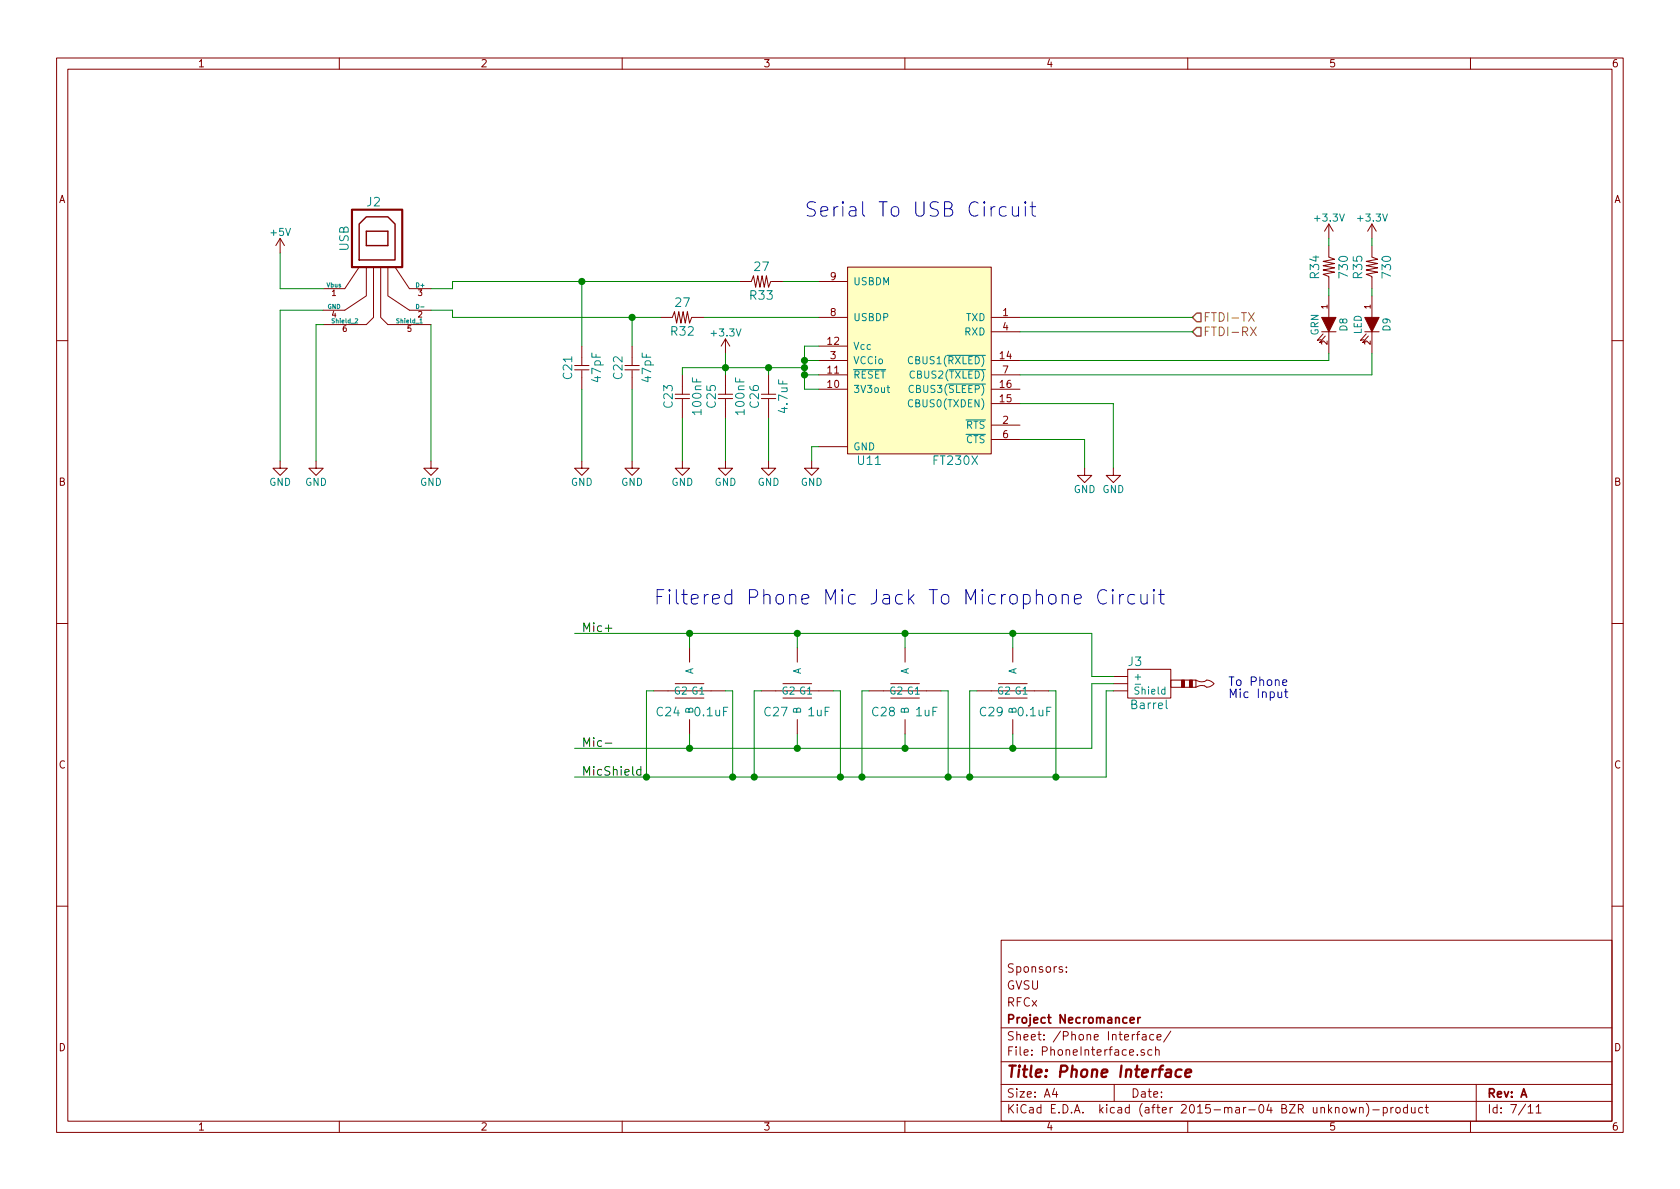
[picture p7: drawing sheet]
<svg xmlns="http://www.w3.org/2000/svg" width="297mm" height="210mm" viewBox="0 0 297 210" stroke-linecap="round" stroke-linejoin="round" font-family="sans-serif">
<g fill="none" stroke="#840000" stroke-width=".18">
<path d="M10 10.3h277v189.9h-277zM12 12.2h273v186.1h-273zM60 10.3v1.9M110 10.3v1.9M160 10.3v1.9M210 10.3v1.9M260 10.3v1.9M234.9 39.6v2.6M234.9 39.6l-.7 1.3M234.9 39.6l.8 1.3M242.6 39.6v2.6M242.6 39.6l-.8 1.3"/>
<path d="M242.6 39.6l.7 1.3M49.5 42.2l-.7 1.2M49.5 42.2v2.5M49.5 42.2l.8 1.2M63.5 47.2l-2.5 3.8h-3.9M64.8 40.9h.1M64.8 47.2v5.1l-3.8 2.6h-3.9M66 47.2v8.9l-1.2 1.3h-7.7M67.3 47.2v8.9l1.3 1.3h7.6M68.6 47.2v5.1l3.8 2.6h3.8M69.8 47.2l2.6 3.8h3.8M116.8 56.1h2.1l.4-1 .3 2 .4-2 .4 2 .4-2 .4 2 .3-2 .4 2 .4-1h2.2"/>
<path d="M128.3 59.9l-.8 1.3M128.3 59.9v2.6M128.3 59.9l.7 1.3M130.8 49.8h2l.4-1 .4 2 .4-2 .4 2 .3-2 .4 2 .4-2 .4 2 .4-1h2.1M144.8 56.1h5.1M144.8 49.8h5.1M149.9 47.2h25.4v33.1h-25.4zM175.3 56.1h5M175.3 58.7h5M233.7 58.7h2.5M233.9 59l-1 1.2 .7-.1M234.3 59.4l-1 1.2 .6-.2"/>
<path d="M234.9 43.4v2.1l1.1 .3-2.1 .4 2.1 .4-2.1 .4 2.1 .4-2.1 .3 2.1 .4-2.1 .4 1 .4v2.1M234.9 52.3v3.8M234.9 58.7v3.8M241.3 58.7h2.5M241.6 59l-1.1 1.2 .7-.1M241.9 59.4l-1 1.2 .7-.2M242.6 43.4v2.1l1 .3-2 .4 2 .4-2 .4 2 .4-2 .3 2 .4-2 .4 1 .4v2.1M242.6 52.3v3.8M242.6 58.7v3.8M10 60.2h2M101.6 65.4h2.5M101.6 64.6h2.5"/>
<path d="M102.9 61.2v3.4M102.9 65.5v3.3M110.5 65.4h2.5M110.5 64.6h2.5M111.8 61.2v3.4M111.8 65.5v3.3M119.4 70.5h2.5M119.4 69.7h2.5M120.6 66.3v3.4M120.6 70.6v3.3M127 70.5h2.5M127 69.7h2.5"/>
<path d="M128.3 66.3v3.4M128.3 70.6v3.3M134.6 70.5h2.6M134.6 69.7h2.6M135.9 66.3v3.4M135.9 70.6v3.3M144.8 63.7h5.1M144.8 66.3h5.1M144.8 79h5.1M144.8 68.8h5.1M144.8 61.2h5.1M175.3 75.2h5"/>
<path d="M175.3 63.7h5M175.3 77.7h5M175.3 66.3h5M175.3 68.8h5M175.3 71.4h5M285 60.2h2M49.5 81.5v1.3h1.3l-1.3 1.3-1.2-1.3h1.2M55.9 81.5v1.3h1.2l-1.2 1.3-1.3-1.3h1.3M76.2 81.5v1.3h1.3l-1.3 1.3-1.3-1.3h1.3M102.9 81.5v1.3h1.2l-1.2 1.3-1.3-1.3h1.3M111.8 81.5v1.3h1.2l-1.2 1.3-1.3-1.3h1.3M120.6 81.5v1.3h1.3l-1.3 1.3-1.2-1.3h1.2"/>
<path d="M128.3 81.5v1.3h1.2l-1.2 1.3-1.3-1.3h1.3M135.9 81.5v1.3h1.3l-1.3 1.3-1.3-1.3h1.3M143.5 81.5v1.3h1.3l-1.3 1.3-1.3-1.3h1.3M191.8 82.8v1.3h1.2l-1.2 1.2-1.3-1.2h1.3M196.8 82.8v1.3h1.3l-1.3 1.2-1.2-1.2h1.2M10 110.3h2M121.9 114.5v2.6M141 114.5v2.6M160 114.5v2.6M179.1 114.5v2.6M196.8 119.6h2.6M199.4 118.4h7.6v5h-7.6z"/>
<path d="M285 110.3h2M115.6 122.2h12.7M119.4 120.9h5.1M119.4 123.4h5.1M121.9 127.2v2.6M134.6 122.2h12.7M138.4 120.9h5.1M138.4 123.4h5.1M141 127.2v2.6M153.7 122.2h12.7M157.5 120.9h5.1M157.5 123.4h5.1"/>
<path d="M160 127.2v2.6M172.7 122.2h12.7M176.5 120.9h5.1M176.5 123.4h5.1M179.1 127.2v2.6M196.8 120.9h2.6M196.8 122.2h2.6M207 120.3h4.5v1.2h-4.5zM211.5 120.3l.4 .2a1.48 1.48 0 0 0 1.5-.2l.5 .1 .5 .3 .2 .2-.2 .3a1.21 1.21 0 0 1-1.6 .1h-.7l-.6 .2M10 160.2h2M177 166.3h108v32h-108zM188.5 171.8v.1"/>
<path d="M188.5 171v.1M285 160.2h2M60 198.3v1.9M110 198.3v1.9M160 198.3v1.9M177 194.8h108M177 191.8h108M177 187.8h108M177 181.8h108M186.4 192.5l-.3 1h.9M186.8 193v1M197 191.8v3"/>
<path d="M200.9 182.9h.6M201.1 186.5v.1M201.5 182.4l-.4 .2v1.3M202 183h.6v.9M202.3 185.7a.37 .37 0 0 0-.6 .1l.1 .2 .5 .2 .1 .1-.2 .3-.5-.1M202.6 183.3l-.4 .1-.3 .2 .3 .3 .4-.1M203.7 185.7l-.5-.1-.3 .3 .1 .6 .2 .1 .5-.1M204 183l-.4-.1-.3 .3 .1 .6 .2 .1 .4-.1M204.3 185.7l.2-.1 .4 .1 .1 .9M204.3 185.1v1.5M204.6 183.4l.7-.1-.1-.3-.4-.1-.2 .2v.7h.6M207 182.3l-1.3 2"/>
<path d="M210 198.3v1.9M237.5 196l.2-.2 .4 .2 .1 .5-.2 .2-.3 .1-.2-.1zM238.7 195.8l.3 1 .2-.7 .3 .7 .3-1M240.4 196l.2-.2 .4 .1v.9M240.4 195.8v1M241.6 195.1a1.71 1.71 0 0 1 0 2.3M242.7 196.3h1.2M244.6 195.9l.4-.1 .3 .3-.1 .6h-.6M244.6 195.8v1.5M245.9 195.8v1M246.4 195.8l-.5 .3M246.9 196l.2-.2 .4 .2 .1 .5-.2 .2-.3 .1-.2-.1z"/>
<path d="M248.8 195.9l-.4-.1-.3 .3 .1 .6 .2 .1 .4-.1M248.8 195.3v1.5M249.6 195.8v.9l.4 .1 .2-.1M250.2 195.8v1M251.5 195.9l-.4-.1-.3 .3 .1 .6 .2 .1 .4-.1M252 195.8h.6M252.2 195.3v1.3l.4 .2M260 198.3v1.9M261 191.8v6.5M270.2 195.8l.4-.5v1.5M270.2 196.8h.8M271.6 195.8l.4-.5v1.5"/>
<path d="M271.6 196.8h.9"/>
</g>
<path d="M208.9 189.2a.7 .7 0 0 0-1 .3v.8l.3 .1 .6-.1M209.6 189.8l1-.2-.1-.4h-.7l-.3 1 .3 .2 .6-.1" fill="none" stroke="#840000" stroke-width=".41"/>
<path d="M201.2 179.9v1M201.6 179.9l-.4 .3M199.8 180.4l.7-.1v-.3l-.4-.1-.3 .2 .1 .7h.6" fill="none" stroke="#840000" stroke-width=".3"/>
<path d="M220.8 55.3l1 1.5M221.1 57.8l1 1.6M221.8 55.3l-1 1.5M222.1 57.8l-1 1.6" fill="none" stroke="#848400" stroke-width=".18"/>
<path d="M211.6 55.4h.7v1.5h-.7l-.8-.8zM211.6 57.9h.7v1.5h-.7l-.8-.7z" fill="none" stroke="#848400" stroke-width=".25"/>
<path d="M149.9 47.2h25.4v33.1h-25.4z" fill="#ffffc2" stroke="#ffffc2" stroke-width=".25"/>
<g fill="none" stroke="#008484" stroke-width=".18">
<path d="M62.8 56.4h.4v.2l-.4 .5h.4M74.2 57.1h.5M150.9 65.4h5.7M156.8 68.5h.5M157 68.1v1.1l.3 .2M167.5 62.8h6.7M167.6 67.9h6.6M167.8 65.4h6.4M170.8 74.3h3.4M170.8 76.8h3.4M206 122l-.4-.1-.2 .2 .1 .6h.5M206 121.5v1.3"/>
<path d="M206.2 123.8v1.3l.2 .2"/>
</g>
<g fill="none" stroke="#008400" stroke-width=".18">
<path d="M49.5 44.7v6.3h7.6M57.1 54.9h-7.6v26.6M57.1 57.4h-1.2v24.1M76.2 54.9h3.8v1.2h36.8M76.2 57.4v24.1M102.9 49.8v11.4M111.8 56.1v5.1M124.5 56.1h20.3M130.8 49.8h-50.8v1.2h-3.8M138.4 49.8h6.4M180.3 56.1h30.5M180.3 58.7h30.5"/>
<path d="M234.9 42.2v1.2M234.9 51v1.3M242.6 42.2v1.2M242.6 51v1.3M102.9 68.8v12.7M111.8 68.8v12.7M120.6 73.9v7.6M128.3 62.5v3.8M128.3 73.9v7.6M135.9 65v1.3M135.9 73.9v7.6M142.2 66.3h2.6"/>
<path d="M142.2 63.7h2.6M142.2 65h-21.6v1.3M144.8 61.2h-2.6v7.6h2.6M144.8 79h-1.3v2.5M180.3 71.4h16.5v11.4M180.3 77.7h11.5v5.1M234.9 62.5v1.2h-54.6M242.6 62.5v3.8h-62.3M101.6 112h91.4v7.6h3.8M121.9 112v2.5M141 112v2.5M160 112v2.5"/>
<path d="M179.1 112v2.5M115.6 122.2h-1.3v15.2M121.9 129.8v2.5M128.3 122.2h1.2v15.2M134.6 122.2h-1.3v15.2M141 129.8v2.5M147.3 122.2h1.3v15.2M153.7 122.2h-1.3v15.2M160 129.8v2.5M166.4 122.2h1.2v15.2M172.7 122.2h-1.3v15.2M179.1 129.8v2.5"/>
<path d="M185.4 122.2h1.3v15.2M196.8 122.2h-1.2v15.2h-94M196.8 120.9h-3.8v11.4h-91.4"/>
</g>
<g fill="#840000" stroke="#840000" stroke-width=".18">
<path d="M233.7 56.1h2.5l-1.3 2.6z"/>
<path d="M241.3 56.1h2.5l-1.2 2.6z"/>
<path d="M208.9 120.3h.5v1.2h-.5z"/>
<path d="M210.3 120.3h.5v1.2h-.5z"/>
</g>
<g fill="#008400" stroke="#008400" stroke-width=".25">
<circle cx="142.2" cy="66.3" r=".51"/>
<circle cx="142.2" cy="63.7" r=".51"/>
<circle cx="142.2" cy="65" r=".51"/>
<circle cx="135.9" cy="65" r=".51"/>
<circle cx="128.3" cy="65" r=".51"/>
<circle cx="111.8" cy="56.1" r=".51"/>
<circle cx="102.9" cy="49.8" r=".51"/>
<circle cx="141" cy="112" r=".51"/>
<circle cx="160" cy="112" r=".51"/>
<circle cx="179.1" cy="112" r=".51"/>
<circle cx="141" cy="132.3" r=".51"/>
<circle cx="160" cy="132.3" r=".51"/>
<circle cx="179.1" cy="132.3" r=".51"/>
<circle cx="121.9" cy="112" r=".51"/>
<circle cx="121.9" cy="132.3" r=".51"/>
<circle cx="114.3" cy="137.4" r=".51"/>
<circle cx="129.5" cy="137.4" r=".51"/>
<circle cx="133.4" cy="137.4" r=".51"/>
<circle cx="148.6" cy="137.4" r=".51"/>
<circle cx="152.4" cy="137.4" r=".51"/>
<circle cx="167.6" cy="137.4" r=".51"/>
<circle cx="171.5" cy="137.4" r=".51"/>
<circle cx="186.7" cy="137.4" r=".51"/>
</g>
<path d="M63.5 39.6l1.3-1.3h3.8l1.2 1.3v6.4h-6.3zM64.8 40.9v2.5zM64.8 40.9h3.8zM64.8 43.4h3.8zM68.6 40.9v2.5z" fill="none" stroke="#840000" stroke-width=".25"/>
<path d="M62.2 37.1h8.9v10.1h-8.9z" fill="none" stroke="#840000" stroke-width=".38"/>
<g fill="none" stroke="#0000c2" stroke-width=".18">
<path d="M177.9 36.6a.85 .85 0 0 0-1.1 .2l-.1 .2v.7l.1 .3 .4 .2 .7-.1M179 36.5v1.4l.1 .2a.71 .71 0 0 0 1-.1M180.1 36.5v1.7M181.3 35.7l-.1 .1 .1 .1 .1-.1-.1-.1v.2M181.3 36.5v1.7M182.1 36.5h1M182.5 35.7v2.2l.1 .2 .5 .1M190 106l1.2-.3-.1-.5-.8-.1-.2 .1-.1 .3v.9l.1 .3 .2 .1 .8-.1M195.7 104.5a.94 .94 0 0 0-1.1-.1 .94 .94 0 0 0-.5 1 1.07 1.07 0 0 0 .3 1.1 1.07 1.07 0 0 0 1.1 .2l.2-.1M196.7 104.3l-.1 .1 .1 .1 .2-.1-.2-.1v.2M196.7 105.1v1.7M198 105.1v1.7"/>
<path d="M198.7 105.1a.59 .59 0 0 0-.7 .5M200.6 105.2a.85 .85 0 0 0-1.1 .2l-.1 .2v.7l.1 .3 .4 .2 .7-.1M201.7 105.1v1.3l.2 .3a.71 .71 0 0 0 .9-.1M202.8 105.1v1.7M204 104.3l-.1 .1 .1 .1 .1-.1-.1-.1v.2M204 105.1v1.7M204.9 105.1h.9M205.2 104.3v2.1l.2 .3 .4 .1M226 122.3v.9a.38 .38 0 0 0 .6 0M226.6 122.3v1.1M226.8 120.7l.7-.1v-.3l-.5-.1-.2 .2 .1 .8h.6M227.1 122.3h.6"/>
<path d="M227.3 121.8v1.4l.4 .2"/>
</g>
<path d="M107 111.1h1.2M107 131.4h1.2M113.3 136.1a.48 .48 0 0 0-.7 .1v.7a.48 .48 0 0 0 .7 .1M113.3 135.6v1.5" fill="none" stroke="#000" stroke-width=".18"/>
<g font-size="3.5" fill="#0000c2">
<text x="142.2" y="38.3">Serial To USB Circuit</text>
<text x="115.6" y="106.9">Filtered Phone Mic Jack To Microphone Circuit</text>
</g>
<text font-size="2.8" fill="#840000" x="178" y="190.5">Title: Phone Interface</text>
<g font-size="2.1" fill="#008484">
<text x="64.9" y="36.5">J2</text>
<text x="61.6" y="44.4" transform="rotate(-90 61.6 44.4)">USB</text>
<text x="133.5" y="47.9">27</text>
<text x="132.7" y="53">R33</text>
<text x="233.2" y="49.2" transform="rotate(-90 233.2 49.2)">R34</text>
<text x="238.3" y="49" transform="rotate(-90 238.3 49)">730</text>
<text x="240.9" y="49.2" transform="rotate(-90 240.9 49.2)">R35</text>
<text x="245.9" y="49" transform="rotate(-90 245.9 49)">730</text>
<text x="118.7" y="59.4">R32</text>
<text x="119.5" y="54.3">27</text>
<text x="101.2" y="66.9" transform="rotate(-90 101.2 66.9)">C21</text>
<text x="106.2" y="67.5" transform="rotate(-90 106.2 67.5)">47pF</text>
<text x="110.1" y="66.9" transform="rotate(-90 110.1 66.9)">C22</text>
<text x="115.1" y="67.5" transform="rotate(-90 115.1 67.5)">47pF</text>
<text x="118.9" y="72" transform="rotate(-90 118.9 72)">C23</text>
<text x="124" y="73.2" transform="rotate(-90 124 73.2)">100nF</text>
<text x="126.6" y="72" transform="rotate(-90 126.6 72)">C25</text>
<text x="131.6" y="73.2" transform="rotate(-90 131.6 73.2)">100nF</text>
<text x="134.2" y="72" transform="rotate(-90 134.2 72)">C26</text>
<text x="139.3" y="72.9" transform="rotate(-90 139.3 72.9)">4.7uF</text>
<text x="151.7" y="82.2">U11</text>
<text x="165.2" y="82.2">FT230X</text>
<text x="199.5" y="117.8">J3</text>
<text x="200.1" y="125.4">Barrel</text>
<text x="116.2" y="126.7">C24</text>
<text x="123" y="126.7">0.1uF</text>
<text x="135.2" y="126.7">C27</text>
<text x="142.9" y="126.7">1uF</text>
<text x="154.3" y="126.7">C28</text>
<text x="162" y="126.7">1uF</text>
<text x="173.3" y="126.7">C29</text>
<text x="180.1" y="126.7">0.1uF</text>
</g>
<g font-size="2.1" fill="#848400">
<text x="212.8" y="56.9">FTDI-TX</text>
<text x="212.8" y="59.4">FTDI-RX</text>
</g>
<g font-size="2.1">
<text x="102.9" y="111.8">Mic+</text>
<text x="102.9" y="132.1">Mic-</text>
<text x="102.9" y="137.2">MicShield</text>
</g>
<g font-size="2.1" fill="#0000c2">
<text x="217.2" y="121.3">To Phone</text>
<text x="217.2" y="123.4">Mic Input</text>
</g>
<g font-size="2.1" fill="#840000">
<text x="178" y="172">Sponsors:</text>
<text x="178" y="178">RFCx</text>
<text x="178" y="175">GVSU</text>
<text x="178" y="184">Sheet: /Phone Interface/</text>
<text x="178" y="181">Project Necromancer</text>
<text x="178" y="186.7">File: PhoneInterface.sch</text>
<text x="178" y="196.9">KiCad E.D.A. kicad (after 2015-mar-04 BZR unknown)-product</text>
<text x="178" y="194.1">Size: A4</text>
<text x="200" y="194.1">Date:</text>
<text x="263" y="194.1">Rev: A</text>
<text x="263" y="196.9">Id: 7/11</text>
</g>
<g font-size="1.8" fill="#840000">
<text x="35" y="11.9">1</text>
<text x="85" y="11.9">2</text>
<text x="135" y="11.9">3</text>
<text x="185" y="11.9">4</text>
<text x="235" y="11.9">5</text>
<text x="285" y="11.9">6</text>
<text x="10.4" y="35.9">A</text>
<text x="285.4" y="35.9">A</text>
<text x="146.8" y="49.5">9</text>
<text x="146.8" y="55.9">8</text>
<text x="177.3" y="55.9">1</text>
<text x="177.3" y="58.4">4</text>
<text x="146.4" y="61">12</text>
<text x="146.8" y="63.5">3</text>
<text x="176.8" y="63.5">14</text>
<text x="146.4" y="68.6">10</text>
<text x="146.4" y="66">11</text>
<text x="176.8" y="71.1">15</text>
<text x="176.8" y="68.6">16</text>
<text x="177.3" y="66">7</text>
<text x="177.3" y="74.9">2</text>
<text x="177.3" y="77.5">6</text>
<text x="10.4" y="85.9">B</text>
<text x="285.4" y="85.9">B</text>
<text x="10.4" y="135.9">C</text>
<text x="285.4" y="135.9">C</text>
<text x="10.4" y="185.9">D</text>
<text x="285.4" y="185.9">D</text>
<text x="35" y="199.9">1</text>
<text x="85" y="199.9">2</text>
<text x="135" y="199.9">3</text>
<text x="185" y="199.9">4</text>
<text x="235" y="199.9">5</text>
<text x="285" y="199.9">6</text>
</g>
<g font-size="1.8" fill="#008484">
<text x="47.9" y="41.7">+5V</text>
<text x="232.6" y="39.2">+3.3V</text>
<text x="240.2" y="39.2">+3.3V</text>
<text x="150.9" y="50.4">USBDM</text>
<text x="125.9" y="59.5">+3.3V</text>
<text x="150.9" y="56.8">USBDP</text>
<text x="170.5" y="59.3">RXD</text>
<text x="170.7" y="56.8">TXD</text>
<text x="233.1" y="59.4" transform="rotate(-90 233.1 59.4)">GRN</text>
<text x="238.2" y="58.5" transform="rotate(-90 238.2 58.5)">D8</text>
<text x="240.7" y="59.2" transform="rotate(-90 240.7 59.2)">LED</text>
<text x="245.8" y="58.5" transform="rotate(-90 245.8 58.5)">D9</text>
<text x="150.9" y="64.4">VCCio</text>
<text x="150.9" y="61.8">Vcc</text>
<text x="161.1" y="64.4">CBUS1(RXLED)</text>
<text x="150.9" y="69.5">3V3out</text>
<text x="150.9" y="66.9">RESET</text>
<text x="161.3" y="66.9">CBUS2(TXLED)</text>
<text x="161.3" y="69.5">CBUS3(SLEEP)</text>
<text x="161.1" y="72">CBUS0(TXDEN)</text>
<text x="170.7" y="75.8">RTS</text>
<text x="150.9" y="79.6">GND</text>
<text x="170.7" y="78.4">CTS</text>
<text x="47.6" y="85.9">GND</text>
<text x="53.9" y="85.9">GND</text>
<text x="74.2" y="85.9">GND</text>
<text x="100.9" y="85.9">GND</text>
<text x="109.8" y="85.9">GND</text>
<text x="118.7" y="85.9">GND</text>
<text x="126.3" y="85.9">GND</text>
<text x="133.9" y="85.9">GND</text>
<text x="141.6" y="85.9">GND</text>
<text x="189.8" y="87.2">GND GND</text>
<text x="122.6" y="119.4" transform="rotate(-90 122.6 119.4)">A</text>
<text x="141.6" y="119.4" transform="rotate(-90 141.6 119.4)">A</text>
<text x="160.7" y="119.4" transform="rotate(-90 160.7 119.4)">A</text>
<text x="179.7" y="119.4" transform="rotate(-90 179.7 119.4)">A</text>
<text x="119.1" y="122.8">G2 G1</text>
<text x="138.2" y="122.8">G2 G1</text>
<text x="157.2" y="122.8">G2 G1</text>
<text x="176.3" y="122.8">G2 G1</text>
<text x="200.4" y="120.3">+</text>
<text x="200.4" y="122.8">Shield</text>
<text x="122.6" y="126.2" transform="rotate(-90 122.6 126.2)">B</text>
<text x="141.6" y="126.2" transform="rotate(-90 141.6 126.2)">B</text>
<text x="160.7" y="126.2" transform="rotate(-90 160.7 126.2)">B</text>
<text x="179.7" y="126.2" transform="rotate(-90 179.7 126.2)">B</text>
</g>
<g font-size="1.4" fill="#840000">
<text x="58.7" y="52.3">1</text>
<text x="73.9" y="52.3">3</text>
<text x="58.7" y="56.1">4</text>
<text x="60.6" y="58.7">6</text>
<text x="72" y="58.7">5</text>
<text x="73.9" y="56.1">2</text>
<text x="234.7" y="54.6" transform="rotate(-90 234.7 54.6)">1</text>
<text x="242.3" y="54.6" transform="rotate(-90 242.3 54.6)">1</text>
<text x="234.7" y="61" transform="rotate(-90 234.7 61)">2</text>
<text x="242.3" y="61" transform="rotate(-90 242.3 61)">2</text>
</g>
<g font-size="1.1" fill="#008484">
<text x="57.8" y="50.8">Vbus</text>
<text x="73.6" y="50.8">D+</text>
<text x="57.9" y="54.6">GND</text>
<text x="58.8" y="57.1">Shield_2</text>
<text x="70.2" y="57.1">Shield_1</text>
<text x="73.7" y="54.6">D-</text>
</g>
</svg>
